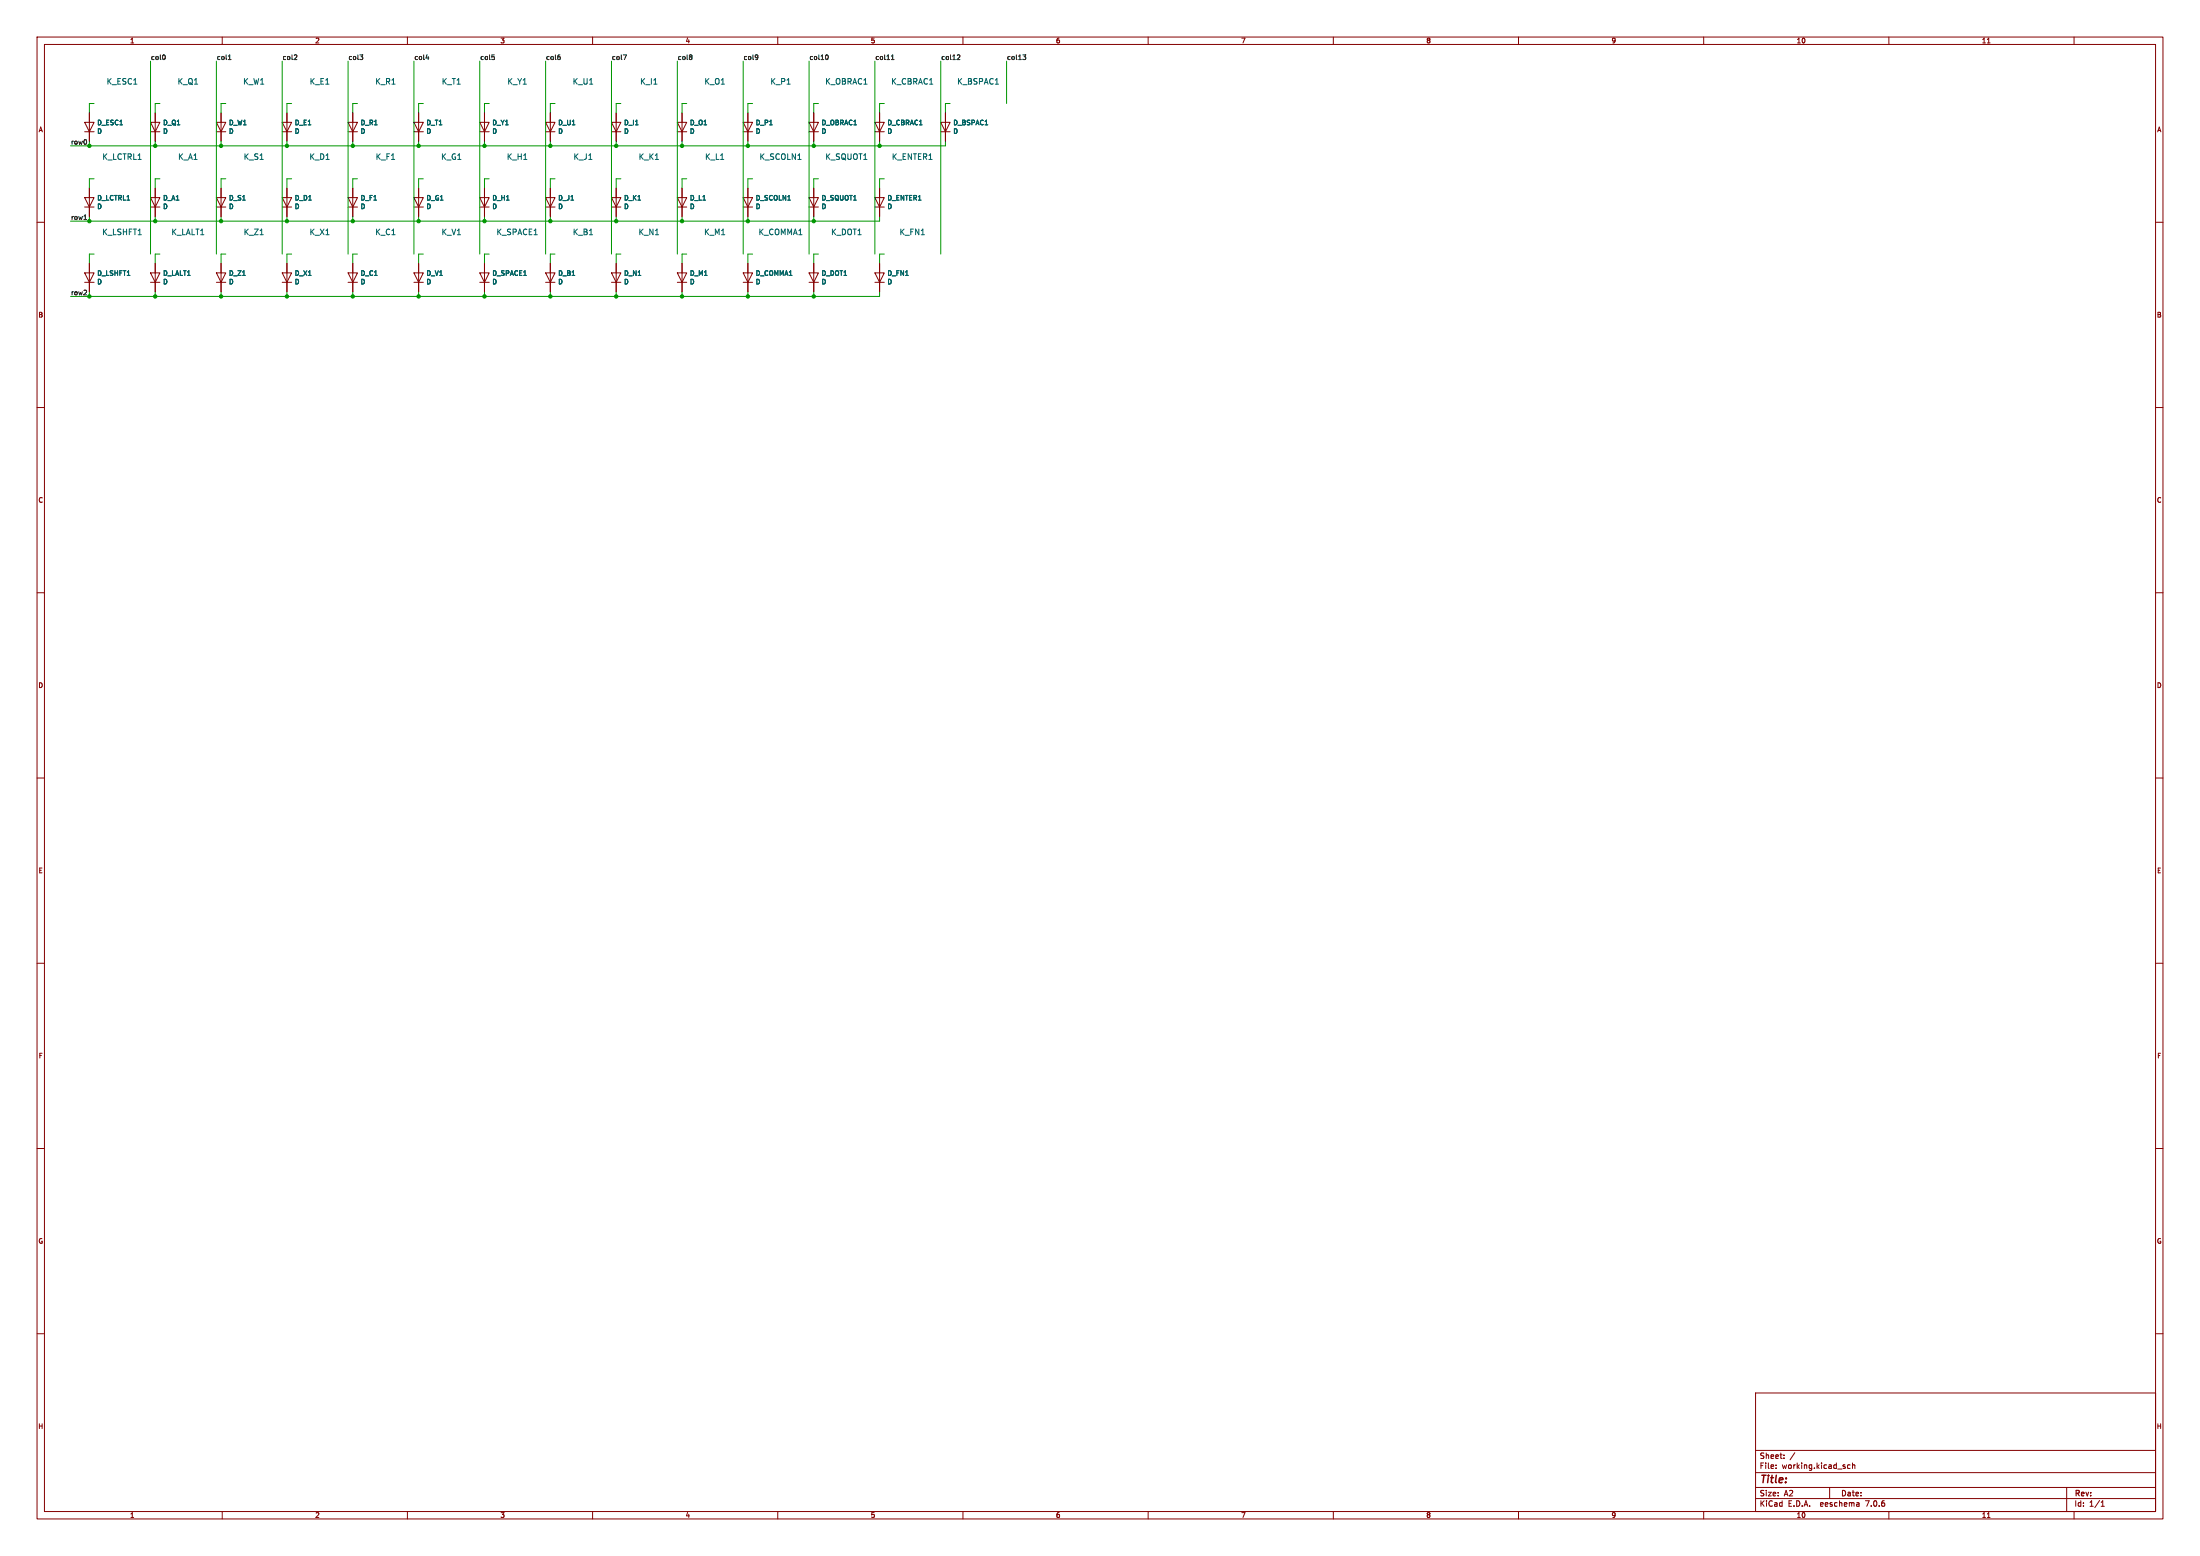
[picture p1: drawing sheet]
<svg xmlns="http://www.w3.org/2000/svg" width="594mm" height="420mm" viewBox="0 0 594 420" stroke-linecap="round" stroke-linejoin="round" font-family="sans-serif">
<g fill="none" stroke="#840000" stroke-width=".27">
<path d="M10 10h574v400h-574zM12 12h570v396h-570zM60 10v2M110 10v2M160 10v2M210 10v2M260 10v2M310 10v2M360 10v2M410 10v2M460 10v2M510 10v2"/>
<path d="M536.6 11.6h.7M560 10v2M22.9 33h2.5l-1.3 2.6zM22.9 35.6h2.5M24.1 30.5v7.6M40.6 33h2.6l-1.3 2.6zM40.6 35.6h2.6M41.9 30.5v7.6M58.4 33h2.6l-1.3 2.6zM58.4 35.6h2.6M59.7 30.5v7.6M76.2 33h2.5l-1.2 2.6z"/>
<path d="M76.2 35.6h2.5M77.5 30.5v7.6M94 33h2.5l-1.3 2.6zM94 35.6h2.5M95.2 30.5v7.6M111.8 33h2.5l-1.3 2.6zM111.8 35.6h2.5M113 30.5v7.6M129.5 33h2.6l-1.3 2.6zM129.5 35.6h2.6M130.8 30.5v7.6M147.3 33h2.6l-1.3 2.6z"/>
<path d="M147.3 35.6h2.6M148.6 30.5v7.6M165.1 33h2.5l-1.2 2.6zM165.1 35.6h2.5M166.4 30.5v7.6M182.9 33h2.5l-1.3 2.6zM182.9 35.6h2.5M184.1 30.5v7.6M200.7 33h2.5l-1.3 2.6zM200.7 35.6h2.5M201.9 30.5v7.6M218.4 33h2.6l-1.3 2.6z"/>
<path d="M218.4 35.6h2.6M219.7 30.5v7.6M236.2 33h2.6l-1.3 2.6zM236.2 35.6h2.6M237.5 30.5v7.6M254 33h2.5l-1.2 2.6zM254 35.6h2.5M255.3 30.5v7.6M10 60h2M22.9 53.3h2.5l-1.3 2.6zM22.9 55.9h2.5M24.1 50.8v7.6"/>
<path d="M40.6 53.3h2.6l-1.3 2.6zM40.6 55.9h2.6M41.9 50.8v7.6M58.4 53.3h2.6l-1.3 2.6zM58.4 55.9h2.6M59.7 50.8v7.6M76.2 53.3h2.5l-1.2 2.6zM76.2 55.9h2.5M77.5 50.8v7.6M94 53.3h2.5l-1.3 2.6zM94 55.9h2.5M95.2 50.8v7.6"/>
<path d="M111.8 53.3h2.5l-1.3 2.6zM111.8 55.9h2.5M113 50.8v7.6M129.5 53.3h2.6l-1.3 2.6zM129.5 55.9h2.6M130.8 50.8v7.6M147.3 53.3h2.6l-1.3 2.6zM147.3 55.9h2.6M148.6 50.8v7.6M165.1 53.3h2.5l-1.2 2.6zM165.1 55.9h2.5M166.4 50.8v7.6"/>
<path d="M182.9 53.3h2.5l-1.3 2.6zM182.9 55.9h2.5M184.1 50.8v7.6M200.7 53.3h2.5l-1.3 2.6zM200.7 55.9h2.5M201.9 50.8v7.6M218.4 53.3h2.6l-1.3 2.6zM218.4 55.9h2.6M219.7 50.8v7.6M236.2 53.3h2.6l-1.3 2.6zM236.2 55.9h2.6M237.5 50.8v7.6"/>
<path d="M582 60h2M22.9 73.7h2.5l-1.3 2.5zM22.9 76.2h2.5M24.1 71.1v7.6M40.6 73.7h2.6l-1.3 2.5zM40.6 76.2h2.6M41.9 71.1v7.6M58.4 73.7h2.6l-1.3 2.5zM58.4 76.2h2.6M59.7 71.1v7.6M76.2 73.7h2.5l-1.2 2.5zM76.2 76.2h2.5"/>
<path d="M77.5 71.1v7.6M94 73.7h2.5l-1.3 2.5zM94 76.2h2.5M95.2 71.1v7.6M111.8 73.7h2.5l-1.3 2.5zM111.8 76.2h2.5M113 71.1v7.6M129.5 73.7h2.6l-1.3 2.5zM129.5 76.2h2.6M130.8 71.1v7.6M147.3 73.7h2.6l-1.3 2.5zM147.3 76.2h2.6"/>
<path d="M148.6 71.1v7.6M165.1 73.7h2.5l-1.2 2.5zM165.1 76.2h2.5M166.4 71.1v7.6M182.9 73.7h2.5l-1.3 2.5zM182.9 76.2h2.5M184.1 71.1v7.6M200.7 73.7h2.5l-1.3 2.5zM200.7 76.2h2.5M201.9 71.1v7.6M218.4 73.7h2.6l-1.3 2.5zM218.4 76.2h2.6"/>
<path d="M219.7 71.1v7.6M236.2 73.7h2.6l-1.3 2.5zM236.2 76.2h2.6M237.5 71.1v7.6M10 110h2M582 110h2M10 160h2M582 160h2M10 210h2M582 210h2M10 260h2M582 260h2"/>
<path d="M10 310h2M582 310h2M10 360h2M474 376h108v32h-108zM582 360h2M474 397.5h108M474 391.5h108M479.5 396.2v.2M479.5 395.4v.2M481.7 393.5v.2M481.7 392.7v.2M484.6 392.1l-1.3 1.9"/>
<path d="M499.5 395.4h-.4l-.3 .3 .2 .6h.5M500.2 395.5l.5-.1 .1 1M500.2 394.9v1.5M60 408v2M110 408v2M160 408v2M210 408v2M260 408v2M310 408v2M360 408v2M410 408v2M460 408v2"/>
<path d="M474 404.5h108M474 401.5h108M494 401.5v3M501.9 405.6l.1 1M502 406.5l-.2 .1M502 405.9l-.2 .1M510 408v2M536.6 409.6h.7M558 401.5v6.5M560 408v2M567.3 406.6h.9M567.3 405.5l.4-.4v1.5"/>
</g>
<g fill="none" stroke="#0f0f0f" stroke-width=".27">
<path d="M44.4 14.9l.2 .4-.2 .7M61.7 16.1h.7M61.9 15l.1-.2v1.3M79.9 14.8l.3 .3-.1 .3-.7 .7h.8M97.2 14.8h.8l-.5 .5M97.7 15.3l.3 .2-.3 .6M115 15.7h.8M115.6 15.2v.9M132.8 14.8h.7M133.3 15.3l.2 .2-.2 .6M150.9 14.8h.3M151 15.3l.2 .1"/>
<path d="M151.2 16l-.2 .1M151.2 15.4h.1M151.2 16h.1M151.2 15.4v.6M168.3 14.8h.8l-.5 1.3M186.6 14.8l.3 .3-.3 .3 .3 .4-.3 .3M204.4 14.8l.2 .3-.2 .9M204.6 15.4l-.2 .2M223.2 14.8a.68 .68 0 0 1 .4 .7 .68 .68 0 0 1-.4 .6M240.7 16.1h.7M240.7 15.2l.3-.4v1.3M258.6 14.8l.5 .1 .1 .3-.8 .9h.8"/>
<path d="M276.2 14.8h.8l-.5 .5 .4 .1 .1 .4-.6 .3M22.7 59.3h.7"/>
</g>
<g fill="none" stroke="#009600" stroke-width=".27">
<path d="M40.6 16.5v52.1M58.4 16.5v52.1M76.2 16.5v52.1M94 16.5v52.1M111.8 16.5v52.1M129.5 16.5v52.1M147.3 16.5v52.1M165.1 16.5v52.1M182.9 16.5v52.1M200.7 16.5v52.1M218.4 16.5v52.1M236.2 16.5v52.1"/>
<path d="M254 16.5v52.1M271.8 16.5v11.4M24.1 38.1v1.3M25.4 27.9h-1.3v2.6M41.9 38.1v1.3M43.2 27.9h-1.3v2.6M59.7 38.1v1.3M61 27.9h-1.3v2.6M77.5 38.1v1.3M78.7 27.9h-1.2v2.6M95.2 38.1v1.3M96.5 27.9h-1.3v2.6"/>
<path d="M113 38.1v1.3M114.3 27.9h-1.3v2.6M130.8 38.1v1.3M132.1 27.9h-1.3v2.6M148.6 38.1v1.3M149.9 27.9h-1.3v2.6M166.4 38.1v1.3M167.6 27.9h-1.2v2.6M184.1 38.1v1.3M185.4 27.9h-1.3v2.6M201.9 38.1v1.3M203.2 27.9h-1.3v2.6"/>
<path d="M219.7 38.1v1.3M221 27.9h-1.3v2.6M237.5 38.1v1.3M238.8 27.9h-1.3v2.6M255.3 38.1v1.3h-236.3M256.5 27.9h-1.2v2.6M24.1 58.4v1.3M25.4 48.3h-1.3v2.5M41.9 58.4v1.3M43.2 48.3h-1.3v2.5M59.7 58.4v1.3M61 48.3h-1.3v2.5"/>
<path d="M77.5 58.4v1.3M78.7 48.3h-1.2v2.5M95.2 58.4v1.3M96.5 48.3h-1.3v2.5M113 58.4v1.3M114.3 48.3h-1.3v2.5M130.8 58.4v1.3M132.1 48.3h-1.3v2.5M148.6 58.4v1.3M149.9 48.3h-1.3v2.5M166.4 58.4v1.3M167.6 48.3h-1.2v2.5"/>
<path d="M184.1 58.4v1.3M185.4 48.3h-1.3v2.5M201.9 58.4v1.3M203.2 48.3h-1.3v2.5M219.7 58.4v1.3M221 48.3h-1.3v2.5M237.5 58.4v1.3h-218.5M238.8 48.3h-1.3v2.5M24.1 78.7v1.3M25.4 68.6h-1.3v2.5M41.9 78.7v1.3M43.2 68.6h-1.3v2.5"/>
<path d="M59.7 78.7v1.3M61 68.6h-1.3v2.5M77.5 78.7v1.3M78.7 68.6h-1.2v2.5M95.2 78.7v1.3M96.5 68.6h-1.3v2.5M113 78.7v1.3M114.3 68.6h-1.3v2.5M130.8 78.7v1.3M132.1 68.6h-1.3v2.5M148.6 78.7v1.3M149.9 68.6h-1.3v2.5"/>
<path d="M166.4 78.7v1.3M167.6 68.6h-1.2v2.5M184.1 78.7v1.3M185.4 68.6h-1.3v2.5M201.9 78.7v1.3M203.2 68.6h-1.3v2.5M219.7 78.7v1.3M221 68.6h-1.3v2.5M237.5 78.7v1.3h-218.5M238.8 68.6h-1.3v2.5"/>
</g>
<g fill="#009600" stroke="#009600" stroke-width=".27">
<circle cx="41.9" cy="59.7" r=".46"/>
<circle cx="41.9" cy="80" r=".46"/>
<circle cx="24.1" cy="39.4" r=".46"/>
<circle cx="24.1" cy="59.7" r=".46"/>
<circle cx="24.1" cy="80" r=".46"/>
<circle cx="41.9" cy="39.4" r=".46"/>
<circle cx="77.5" cy="80" r=".46"/>
<circle cx="113" cy="80" r=".46"/>
<circle cx="95.2" cy="80" r=".46"/>
<circle cx="77.5" cy="59.7" r=".46"/>
<circle cx="95.2" cy="59.7" r=".46"/>
<circle cx="59.7" cy="39.4" r=".46"/>
<circle cx="59.7" cy="80" r=".46"/>
<circle cx="59.7" cy="59.7" r=".46"/>
<circle cx="95.2" cy="39.4" r=".46"/>
<circle cx="77.5" cy="39.4" r=".46"/>
<circle cx="184.1" cy="39.4" r=".46"/>
<circle cx="130.8" cy="39.4" r=".46"/>
<circle cx="148.6" cy="39.4" r=".46"/>
<circle cx="166.4" cy="80" r=".46"/>
<circle cx="166.4" cy="39.4" r=".46"/>
<circle cx="148.6" cy="80" r=".46"/>
<circle cx="130.8" cy="80" r=".46"/>
<circle cx="148.6" cy="59.7" r=".46"/>
<circle cx="130.8" cy="59.7" r=".46"/>
<circle cx="201.9" cy="59.7" r=".46"/>
<circle cx="184.1" cy="59.7" r=".46"/>
<circle cx="219.7" cy="80" r=".46"/>
<circle cx="201.9" cy="80" r=".46"/>
<circle cx="166.4" cy="59.7" r=".46"/>
<circle cx="201.9" cy="39.4" r=".46"/>
<circle cx="184.1" cy="80" r=".46"/>
<circle cx="219.7" cy="39.4" r=".46"/>
<circle cx="237.5" cy="39.4" r=".46"/>
<circle cx="219.7" cy="59.7" r=".46"/>
<circle cx="113" cy="59.7" r=".46"/>
<circle cx="113" cy="39.4" r=".46"/>
</g>
<text font-size="2.8" fill="#840000" x="475" y="400.9">Title:</text>
<g font-size="2.1" fill="#006464">
<text x="28.7" y="23">K_ESC1</text>
<text x="47.9" y="23">K_Q1</text>
<text x="65.6" y="23">K_W1</text>
<text x="83.5" y="23">K_E1</text>
<text x="101.2" y="23">K_R1</text>
<text x="119.2" y="23">K_T1</text>
<text x="136.9" y="23">K_Y1</text>
<text x="154.5" y="23">K_U1</text>
<text x="172.8" y="23">K_I1</text>
<text x="190.1" y="23">K_O1</text>
<text x="207.9" y="23">K_P1</text>
<text x="222.7" y="23">K_OBRAC1</text>
<text x="240.5" y="23">K_CBRAC1</text>
<text x="258.4" y="23">K_BSPAC1</text>
<text x="27.5" y="43.3">K_LCTRL1</text>
<text x="48" y="43.3">K_A1</text>
<text x="65.7" y="43.3">K_S1</text>
<text x="83.5" y="43.3">K_D1</text>
<text x="101.3" y="43.3">K_F1</text>
<text x="119" y="43.3">K_G1</text>
<text x="136.8" y="43.3">K_H1</text>
<text x="154.8" y="43.3">K_J1</text>
<text x="172.4" y="43.3">K_K1</text>
<text x="190.3" y="43.3">K_L1</text>
<text x="205" y="43.3">K_SCOLN1</text>
<text x="222.8" y="43.3">K_SQUOT1</text>
<text x="240.7" y="43.3">K_ENTER1</text>
<text x="27.5" y="63.7">K_LSHFT1</text>
<text x="46.2" y="63.7">K_LALT1</text>
<text x="65.7" y="63.7">K_Z1</text>
<text x="83.5" y="63.7">K_X1</text>
<text x="101.2" y="63.7">K_C1</text>
<text x="119.1" y="63.7">K_V1</text>
<text x="134" y="63.7">K_SPACE1</text>
<text x="154.6" y="63.7">K_B1</text>
<text x="172.3" y="63.7">K_N1</text>
<text x="190" y="63.7">K_M1</text>
<text x="204.7" y="63.7">K_COMMA1</text>
<text x="224.3" y="63.7">K_DOT1</text>
<text x="242.8" y="63.7">K_FN1</text>
</g>
<g font-size="2.1" fill="#840000">
<text x="475" y="394">Sheet:</text>
<text x="475" y="396.7">File:</text>
<text x="481.1" y="396.7">working.kicad_sch</text>
<text x="475" y="406.9">KiCad</text>
<text x="475" y="404.1">Size:</text>
<text x="481.7" y="404.1">A2</text>
<text x="482.7" y="406.9">E.D.A.</text>
<text x="491.6" y="406.9">eeschema</text>
<text x="497" y="404.1">Date:</text>
<text x="504" y="406.9">7.0.6</text>
<text x="560" y="404.3">Rev:</text>
<text x="560" y="406.9">Id:</text>
<text x="564.1" y="406.9">1/1</text>
</g>
<g font-size="1.8" fill="#840000">
<text x="35" y="11.9">1</text>
<text x="85" y="11.9">2</text>
<text x="135" y="11.9">3</text>
<text x="185" y="11.9">4</text>
<text x="235" y="11.9">5</text>
<text x="285" y="11.9">6</text>
<text x="335" y="11.9">7</text>
<text x="385" y="11.9">8</text>
<text x="435" y="11.9">9</text>
<text x="485" y="11.9">10</text>
<text x="535" y="11.9">11</text>
<text x="10.3" y="35.9">A</text>
<text x="582.3" y="35.9">A</text>
<text x="10.3" y="85.9">B</text>
<text x="582.3" y="85.9">B</text>
<text x="10.3" y="135.9">C</text>
<text x="582.3" y="135.9">C</text>
<text x="10.3" y="185.9">D</text>
<text x="582.3" y="185.9">D</text>
<text x="10.3" y="235.9">E</text>
<text x="582.3" y="235.9">E</text>
<text x="10.3" y="285.9">F</text>
<text x="582.3" y="285.9">F</text>
<text x="10.3" y="335.9">G</text>
<text x="582.3" y="335.9">G</text>
<text x="10.2" y="385.9">H</text>
<text x="582.2" y="385.9">H</text>
<text x="35" y="409.9">1</text>
<text x="85" y="409.9">2</text>
<text x="135" y="409.9">3</text>
<text x="185" y="409.9">4</text>
<text x="235" y="409.9">5</text>
<text x="285" y="409.9">6</text>
<text x="335" y="409.9">7</text>
<text x="385" y="409.9">8</text>
<text x="435" y="409.9">9</text>
<text x="485" y="409.9">10</text>
<text x="535" y="409.9">11</text>
</g>
<g font-size="1.8" fill="#0f0f0f">
<text x="40.6" y="16.2">col0</text>
<text x="58.4" y="16.2">col1</text>
<text x="76.2" y="16.2">col2</text>
<text x="94" y="16.2">col3</text>
<text x="111.8" y="16.2">col4</text>
<text x="129.5" y="16.2">col5</text>
<text x="147.3" y="16.2">col6</text>
<text x="165.1" y="16.2">col7</text>
<text x="182.9" y="16.2">col8</text>
<text x="200.7" y="16.2">col9</text>
<text x="218.4" y="16.2">col10</text>
<text x="236.2" y="16.2">col11</text>
<text x="254" y="16.2">col12</text>
<text x="271.8" y="16.2">col13</text>
<text x="19" y="39.1">row0</text>
<text x="19" y="59.4">row1</text>
<text x="19" y="79.7">row2</text>
</g>
<g font-size="1.8" fill="#006464">
<text x="26.1" y="34">D_ESC1</text>
<text x="43.9" y="34">D_Q1</text>
<text x="61.7" y="34">D_W1</text>
<text x="79.5" y="34">D_E1</text>
<text x="97.3" y="34">D_R1</text>
<text x="115" y="34">D_T1</text>
<text x="132.8" y="34">D_Y1</text>
<text x="150.6" y="34">D_U1</text>
<text x="168.4" y="34">D_I1</text>
<text x="186.2" y="34">D_O1</text>
<text x="203.9" y="34">D_P1</text>
<text x="221.7" y="34">D_OBRAC1</text>
<text x="239.5" y="34">D_CBRAC1</text>
<text x="257.3" y="34">D_BSPAC1</text>
<text x="26.1" y="36.3">D</text>
<text x="43.9" y="36.3">D</text>
<text x="61.7" y="36.3">D</text>
<text x="79.5" y="36.3">D</text>
<text x="97.3" y="36.3">D</text>
<text x="115" y="36.3">D</text>
<text x="132.8" y="36.3">D</text>
<text x="150.6" y="36.3">D</text>
<text x="168.4" y="36.3">D</text>
<text x="186.2" y="36.3">D</text>
<text x="203.9" y="36.3">D</text>
<text x="221.7" y="36.3">D</text>
<text x="239.5" y="36.3">D</text>
<text x="257.3" y="36.3">D</text>
<text x="26.1" y="54.3">D_LCTRL1</text>
<text x="26.1" y="56.6">D</text>
<text x="43.9" y="54.3">D_A1</text>
<text x="43.9" y="56.6">D</text>
<text x="61.7" y="54.3">D_S1</text>
<text x="61.7" y="56.6">D</text>
<text x="79.5" y="54.3">D_D1</text>
<text x="79.5" y="56.6">D</text>
<text x="97.3" y="54.3">D_F1</text>
<text x="97.3" y="56.6">D</text>
<text x="115" y="54.3">D_G1</text>
<text x="115" y="56.6">D</text>
<text x="132.8" y="54.3">D_H1</text>
<text x="132.8" y="56.6">D</text>
<text x="150.6" y="54.3">D_J1</text>
<text x="150.6" y="56.6">D</text>
<text x="168.4" y="54.3">D_K1</text>
<text x="168.4" y="56.6">D</text>
<text x="186.2" y="54.3">D_L1</text>
<text x="186.2" y="56.6">D</text>
<text x="203.9" y="54.3">D_SCOLN1</text>
<text x="203.9" y="56.6">D</text>
<text x="221.7" y="54.3">D_SQUOT1</text>
<text x="221.7" y="56.6">D</text>
<text x="239.5" y="54.3">D_ENTER1</text>
<text x="239.5" y="56.6">D</text>
<text x="26.1" y="74.6">D_LSHFT1</text>
<text x="26.1" y="76.9">D</text>
<text x="43.9" y="74.6">D_LALT1</text>
<text x="43.9" y="76.9">D</text>
<text x="61.7" y="74.6">D_Z1</text>
<text x="61.7" y="76.9">D</text>
<text x="79.5" y="74.6">D_X1</text>
<text x="79.5" y="76.9">D</text>
<text x="97.3" y="74.6">D_C1</text>
<text x="97.3" y="76.9">D</text>
<text x="115" y="74.6">D_V1</text>
<text x="115" y="76.9">D</text>
<text x="132.8" y="74.6">D_SPACE1</text>
<text x="132.8" y="76.9">D</text>
<text x="150.6" y="74.6">D_B1</text>
<text x="150.6" y="76.9">D</text>
<text x="168.4" y="74.6">D_N1</text>
<text x="168.4" y="76.9">D</text>
<text x="186.2" y="74.6">D_M1</text>
<text x="186.2" y="76.9">D</text>
<text x="203.9" y="74.6">D_COMMA1</text>
<text x="203.9" y="76.9">D</text>
<text x="221.7" y="74.6">D_DOT1</text>
<text x="221.7" y="76.9">D</text>
<text x="239.5" y="74.6">D_FN1</text>
<text x="239.5" y="76.9">D</text>
</g>
</svg>
